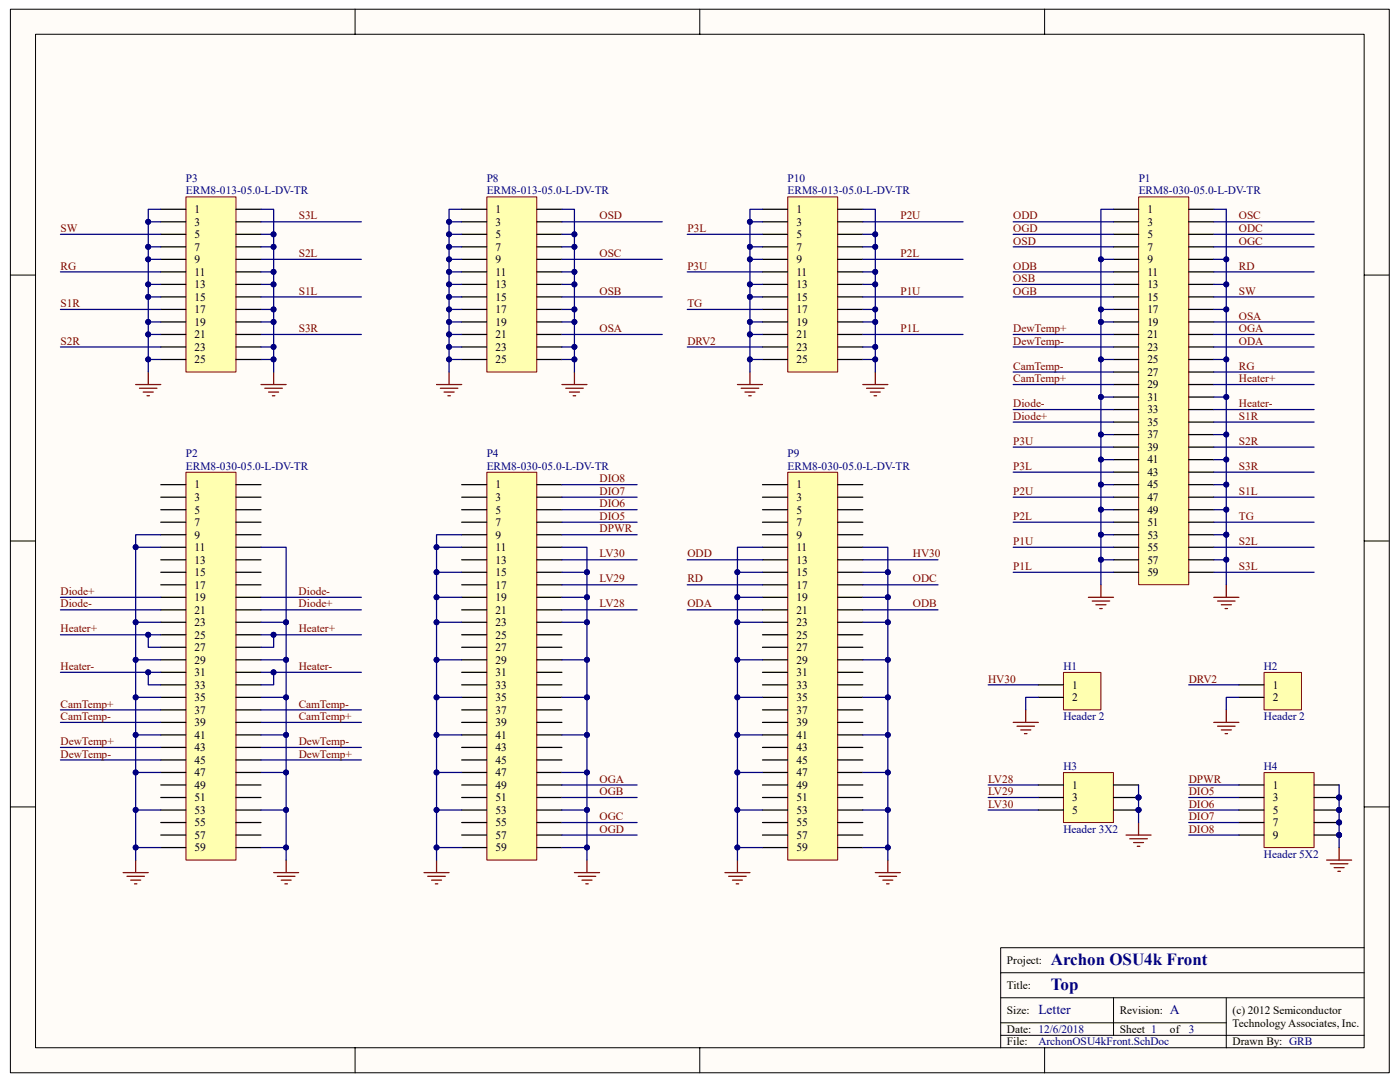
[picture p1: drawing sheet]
<svg xmlns="http://www.w3.org/2000/svg" width="279mm" height="216mm" viewBox="0 0 279 216" stroke-linecap="round" stroke-linejoin="round" font-family="sans-serif">
<path d="M2.1 1.9h275.2v212.2h-275.2z" fill="#fffcf8"/>
<path d="M2.1 1.8h275.2v212.3h-275.2z" fill="none" stroke="#000" stroke-width=".2"/>
<path d="M7.1 6.9h265.1v202.2h-265.1z" fill="#fffcf8"/>
<g fill="none" stroke="#000" stroke-width=".2">
<path d="M7.1 6.8h265.1v202.3h-265.1zM70.9 1.8v5M139.7 1.8v5M208.5 1.8v5M2.1 54.9h5M272.3 54.9h5M2.1 107.9h5M272.3 107.9h5M2.1 161h5M272.3 161h5M199.7 199.1h72.6M222.2 199.1v7.5"/>
<path d="M244.7 199.1v10M272.3 194.1h-72.6v15M272.3 189.1h-72.6v5M70.9 209.1v5M139.7 209.1v5M199.7 204.1h45M199.7 206.6h72.6M208.5 209.1v5"/>
</g>
<path d="M97.2 94.3h9.9v77.3h-9.9z" fill="#ffffb0"/>
<path d="M97.2 94.2h9.9v77.4h-9.9z" fill="none" stroke="#800000" stroke-width=".2"/>
<g fill="none" stroke="#000" stroke-width=".25">
<path d="M92.1 96.7h5M92.1 99.2h5M107.1 96.7h5M107.1 99.2h5M92.1 101.7h5M92.1 104.2h5M92.1 106.7h5M92.1 109.2h5M92.1 111.7h5M92.1 114.2h5M92.1 116.7h5M92.1 119.2h5"/>
<path d="M107.1 101.7h5M107.1 104.2h5M107.1 106.7h5M107.1 109.2h5M107.1 111.7h5M107.1 114.2h5M107.1 116.7h5M107.1 119.2h5M92.1 121.7h5M92.1 124.2h5M92.1 126.7h5M92.1 129.2h5"/>
<path d="M92.1 131.7h5M92.1 134.2h5M92.1 136.7h5M92.1 139.1h5M107.1 121.7h5M107.1 124.2h5M107.1 126.7h5M107.1 129.2h5M107.1 131.7h5M107.1 134.2h5M107.1 136.7h5M107.1 139.1h5"/>
<path d="M92.1 141.6h5M92.1 144.1h5M92.1 146.6h5M92.1 149.1h5M92.1 151.6h5M92.1 154.1h5M92.1 156.6h5M92.1 159.1h5M107.1 141.6h5M107.1 144.1h5M107.1 146.6h5M107.1 149.1h5"/>
<path d="M107.1 151.6h5M107.1 154.1h5M107.1 156.6h5M107.1 159.1h5M92.1 161.6h5M92.1 164.1h5M92.1 166.6h5M92.1 169.1h5M107.1 161.6h5M107.1 164.1h5M107.1 166.6h5M107.1 169.1h5"/>
</g>
<path d="M37.1 39.3h10v34.9h-10z" fill="#ffffb0"/>
<path d="M37.1 39.3h10v34.9h-10z" fill="none" stroke="#800000" stroke-width=".2"/>
<g fill="none" stroke="#000" stroke-width=".25">
<path d="M32.1 41.8h5M32.1 44.3h5M32.1 46.8h5M32.1 49.3h5M32.1 51.8h5M32.1 54.3h5M32.1 56.7h5M32.1 59.2h5M47.1 41.8h5M47.1 44.3h5M47.1 46.8h5M47.1 49.3h5"/>
<path d="M47.1 51.8h5M47.1 54.3h5M47.1 56.7h5M47.1 59.2h5M32.1 61.7h5M32.1 64.2h5M32.1 66.7h5M32.1 69.2h5M32.1 71.7h5M47.1 61.7h5M47.1 64.2h5M47.1 66.7h5"/>
<path d="M47.1 69.2h5M47.1 71.7h5"/>
</g>
<path d="M97.2 39.3h9.9v34.9h-9.9z" fill="#ffffb0"/>
<path d="M97.2 39.3h9.9v34.9h-9.9z" fill="none" stroke="#800000" stroke-width=".2"/>
<g fill="none" stroke="#000" stroke-width=".25">
<path d="M92.1 41.8h5M92.1 44.3h5M92.1 46.8h5M92.1 49.3h5M92.1 51.8h5M92.1 54.3h5M92.1 56.7h5M92.1 59.2h5M107.1 41.8h5M107.1 44.3h5M107.1 46.8h5M107.1 49.3h5"/>
<path d="M107.1 51.8h5M107.1 54.3h5M107.1 56.7h5M107.1 59.2h5M92.1 61.7h5M92.1 64.2h5M92.1 66.7h5M92.1 69.2h5M92.1 71.7h5M107.1 61.7h5M107.1 64.2h5M107.1 66.7h5"/>
<path d="M107.1 69.2h5M107.1 71.7h5"/>
</g>
<path d="M157.2 94.3h10v77.3h-10z" fill="#ffffb0"/>
<path d="M157.2 94.2h10v77.4h-10z" fill="none" stroke="#800000" stroke-width=".2"/>
<g fill="none" stroke="#000" stroke-width=".25">
<path d="M152.2 96.7h5M152.2 99.2h5M167.2 96.7h5M167.2 99.2h5M152.2 101.7h5M152.2 104.2h5M152.2 106.7h5M152.2 109.2h5M152.2 111.7h5M152.2 114.2h5M152.2 116.7h5M152.2 119.2h5"/>
<path d="M167.2 101.7h5M167.2 104.2h5M167.2 106.7h5M167.2 109.2h5M167.2 111.7h5M167.2 114.2h5M167.2 116.7h5M167.2 119.2h5M152.2 121.7h5M152.2 124.2h5M152.2 126.7h5M152.2 129.2h5"/>
<path d="M152.2 131.7h5M152.2 134.2h5M152.2 136.7h5M152.2 139.1h5M167.2 121.7h5M167.2 124.2h5M167.2 126.7h5M167.2 129.2h5M167.2 131.7h5M167.2 134.2h5M167.2 136.7h5M167.2 139.1h5"/>
<path d="M152.2 141.6h5M152.2 144.1h5M152.2 146.6h5M152.2 149.1h5M152.2 151.6h5M152.2 154.1h5M152.2 156.6h5M152.2 159.1h5M167.2 141.6h5M167.2 144.1h5M167.2 146.6h5M167.2 149.1h5"/>
<path d="M167.2 151.6h5M167.2 154.1h5M167.2 156.6h5M167.2 159.1h5M152.2 161.6h5M152.2 164.1h5M152.2 166.6h5M152.2 169.1h5M167.2 161.6h5M167.2 164.1h5M167.2 166.6h5M167.2 169.1h5"/>
</g>
<path d="M157.2 39.3h10v34.9h-10z" fill="#ffffb0"/>
<path d="M157.2 39.3h10v34.9h-10z" fill="none" stroke="#800000" stroke-width=".2"/>
<g fill="none" stroke="#000" stroke-width=".25">
<path d="M152.2 41.8h5M152.2 44.3h5M152.2 46.8h5M152.2 49.3h5M152.2 51.8h5M152.2 54.3h5M152.2 56.7h5M152.2 59.2h5M167.2 41.8h5M167.2 44.3h5M167.2 46.8h5M167.2 49.3h5"/>
<path d="M167.2 51.8h5M167.2 54.3h5M167.2 56.7h5M167.2 59.2h5M152.2 61.7h5M152.2 64.2h5M152.2 66.7h5M152.2 69.2h5M152.2 71.7h5M167.2 61.7h5M167.2 64.2h5M167.2 66.7h5"/>
<path d="M167.2 69.2h5M167.2 71.7h5"/>
</g>
<g fill="none" stroke="#800000" stroke-width=".25">
<path d="M27.1 76.7h5M27.8 77.5h3.5M28.6 78.2h2M29.3 79h.5M29.6 74.2v2.5M52.1 76.7h5M52.9 77.5h3.4M53.6 78.2h2M54.4 79h.4M54.6 74.2v2.5M87.1 76.7h5M87.9 77.5h3.5"/>
<path d="M88.6 78.2h2M89.4 79h.5M89.6 74.2v2.5M112.1 76.7h5M112.9 77.5h3.5M113.6 78.2h2.1M114.4 79h.5M114.6 74.2v2.5M147.2 76.7h5M147.9 77.5h3.5M148.7 78.2h2M149.4 79h.5"/>
<path d="M149.7 74.2v2.5M172.2 76.7h5M172.9 77.5h3.5M173.7 78.2h2M174.4 79h.5M174.7 74.2v2.5M84.6 174.1h5M85.4 174.9h3.5M86.1 175.6h2M86.9 176.4h.5M87.1 171.6v2.5M114.6 174.1h5.1"/>
<path d="M115.4 174.9h3.5M116.1 175.6h2.1M116.9 176.4h.5M117.1 171.6v2.5M144.7 174.1h5M145.4 174.9h3.5M146.2 175.6h2M146.9 176.4h.5M147.2 171.6v2.5M174.7 174.1h5M175.4 174.9h3.5M176.2 175.6h2"/>
<path d="M176.9 176.4h.5M177.2 171.6v2.5"/>
</g>
<path d="M37.1 94.3h10v77.3h-10z" fill="#ffffb0"/>
<path d="M37.1 94.2h10v77.4h-10z" fill="none" stroke="#800000" stroke-width=".2"/>
<g fill="none" stroke="#000" stroke-width=".25">
<path d="M32.1 96.7h5M32.1 99.2h5M47.1 96.7h5M47.1 99.2h5M32.1 101.7h5M32.1 104.2h5M32.1 106.7h5M32.1 109.2h5M32.1 111.7h5M32.1 114.2h5M32.1 116.7h5M32.1 119.2h5"/>
<path d="M47.1 101.7h5M47.1 104.2h5M47.1 106.7h5M47.1 109.2h5M47.1 111.7h5M47.1 114.2h5M47.1 116.7h5M47.1 119.2h5M32.1 121.7h5M32.1 124.2h5M32.1 126.7h5M32.1 129.2h5"/>
<path d="M32.1 131.7h5M32.1 134.2h5M32.1 136.7h5M32.1 139.1h5M47.1 121.7h5M47.1 124.2h5M47.1 126.7h5M47.1 129.2h5M47.1 131.7h5M47.1 134.2h5M47.1 136.7h5M47.1 139.1h5"/>
<path d="M32.1 141.6h5M32.1 144.1h5M32.1 146.6h5M32.1 149.1h5M32.1 151.6h5M32.1 154.1h5M32.1 156.6h5M32.1 159.1h5M47.1 141.6h5M47.1 144.1h5M47.1 146.6h5M47.1 149.1h5"/>
<path d="M47.1 151.6h5M47.1 154.1h5M47.1 156.6h5M47.1 159.1h5M32.1 161.6h5M32.1 164.1h5M32.1 166.6h5M32.1 169.1h5M47.1 161.6h5M47.1 164.1h5M47.1 166.6h5M47.1 169.1h5"/>
</g>
<path d="M24.6 174.1h5M25.3 174.9h3.5M26.1 175.6h2M26.8 176.4h.5M27.1 171.6v2.5M54.6 174.1h5M55.4 174.9h3.5M56.1 175.6h2M56.9 176.4h.5M57.1 171.6v2.5" fill="none" stroke="#800000" stroke-width=".25"/>
<path d="M227.3 39.3h9.9v77.4h-9.9z" fill="#ffffb0"/>
<path d="M227.2 39.3h10v77.4h-10z" fill="none" stroke="#800000" stroke-width=".2"/>
<g fill="none" stroke="#000" stroke-width=".25">
<path d="M222.2 41.8h5M222.2 44.3h5M222.2 46.8h5M222.2 49.3h5M222.2 51.8h5M222.2 54.3h5M222.2 56.7h5M222.2 59.2h5M237.2 41.8h5M237.2 44.3h5M237.2 46.8h5M237.2 49.3h5"/>
<path d="M237.2 51.8h5M237.2 54.3h5M237.2 56.7h5M237.2 59.2h5M222.2 61.7h5M222.2 64.2h5M222.2 66.7h5M222.2 69.2h5M222.2 71.7h5M222.2 74.2h5M222.2 76.7h5M222.2 79.2h5"/>
<path d="M237.2 61.7h5M237.2 64.2h5M237.2 66.7h5M237.2 69.2h5M237.2 71.7h5M237.2 74.2h5M237.2 76.7h5M237.2 79.2h5M222.2 81.7h5M222.2 84.2h5M222.2 86.7h5M222.2 89.2h5"/>
<path d="M222.2 91.7h5M222.2 94.2h5M222.2 96.7h5M222.2 99.2h5M237.2 81.7h5M237.2 84.2h5M237.2 86.7h5M237.2 89.2h5M237.2 91.7h5M237.2 94.2h5M237.2 96.7h5M237.2 99.2h5"/>
<path d="M222.2 101.7h5M222.2 104.2h5M222.2 106.7h5M222.2 109.2h5M222.2 111.7h5M222.2 114.2h5M237.2 101.7h5M237.2 104.2h5M237.2 106.7h5M237.2 109.2h5M237.2 111.7h5M237.2 114.2h5"/>
</g>
<g fill="none" stroke="#000080" stroke-width=".25">
<path d="M12.1 46.8h20M12.1 54.3h20M29.6 49.3h2.5M29.6 44.3h2.5M29.6 51.8h2.5M29.6 56.7h2.5M29.6 59.2h2.5M32.1 41.8h-2.5v32.4M52.1 44.3h20M52.1 51.8h20M52.1 59.2h20M52.1 41.8h2.5v32.4"/>
<path d="M52.1 54.3h2.5M52.1 56.7h2.5M52.1 46.8h2.5M52.1 49.3h2.5M89.6 46.8h2.5M89.6 49.3h2.5M89.6 44.3h2.5M89.6 51.8h2.5M89.6 54.3h2.5M89.6 56.7h2.5M89.6 59.2h2.5M92.1 41.8h-2.5v32.4"/>
<path d="M112.1 41.8h2.5v32.4M112.1 49.3h2.5M112.1 56.7h2.5M112.1 44.3h20.1M112.1 51.8h20.1M112.1 59.2h20.1M112.1 46.8h2.5M112.1 54.3h2.5M137.2 46.8h15M137.2 54.3h15M149.7 49.3h2.5M149.7 44.3h2.5"/>
<path d="M149.7 51.8h2.5M149.7 56.7h2.5M149.7 59.2h2.5M152.2 41.8h-2.5v32.4M172.2 44.3h20M172.2 51.8h20M172.2 59.2h20M172.2 41.8h2.5v32.4M172.2 54.3h2.5M172.2 56.7h2.5M172.2 46.8h2.5M172.2 49.3h2.5"/>
<path d="M12.1 61.7h20M12.1 69.2h20M29.6 64.2h2.5M29.6 71.7h2.5M29.6 66.7h2.5M52.1 66.7h20M52.1 61.7h2.5M52.1 69.2h2.5M52.1 64.2h2.5M52.1 71.7h2.5M89.6 64.2h2.5M89.6 71.7h2.5"/>
<path d="M89.6 61.7h2.5M89.6 69.2h2.5M89.6 66.7h2.5M112.1 64.2h2.5M112.1 71.7h2.5M112.1 66.7h20.1M112.1 61.7h2.5M112.1 69.2h2.5M137.2 61.7h15M137.2 69.2h15M149.7 64.2h2.5M149.7 71.7h2.5"/>
<path d="M149.7 66.7h2.5M172.2 66.7h20M172.2 61.7h2.5M172.2 69.2h2.5M172.2 64.2h2.5M172.2 71.7h2.5M12.1 119.2h20M27.1 109.2h5M32.1 106.7h-5v64.9M52.1 119.2h20M52.1 109.2h5v15M87.1 109.2h5"/>
<path d="M87.1 114.2h5M87.1 119.2h5M92.1 106.7h-5v64.9M112.1 114.2h5M112.1 119.2h5M112.1 111.7h15M112.1 116.7h15M112.1 109.2h5v62.4M137.2 111.7h15M137.2 116.7h15M147.2 114.2h5M147.2 119.2h5"/>
<path d="M152.2 109.2h-5v62.4M172.2 114.2h5M172.2 119.2h5M172.2 111.7h15M172.2 116.7h15M172.2 109.2h5v62.4M12.1 134.2h17.5v2.5h2.5M12.1 121.7h20M12.1 126.7h17.5v2.5h2.5M27.1 124.2h5M27.1 131.7h5M27.1 139.1h5"/>
<path d="M29.6 134.2h2.5M29.6 126.7h2.5M52.1 121.7h20M52.1 139.1h5v15h-5M52.1 124.2h5v7.5h-5M52.1 126.7h2.5v2.5h-2.5M52.1 134.2h2.5v2.5h-2.5M54.6 134.2h17.5M54.6 126.7h17.5M57.1 131.7v7.4M87.1 124.2h5M87.1 131.7h5"/>
<path d="M87.1 139.1h5M112.1 124.2h5M112.1 131.7h5M112.1 139.1h5M137.2 121.7h15M147.2 124.2h5M147.2 131.7h5M147.2 139.1h5M172.2 124.2h5M172.2 131.7h5M172.2 139.1h5M172.2 121.7h15"/>
<path d="M12.1 151.6h20M12.1 149.1h20M12.1 144.1h20M12.1 141.6h20M27.1 146.6h5M27.1 154.1h5M52.1 151.6h20M52.1 149.1h20M52.1 144.1h20M52.1 141.6h20M52.1 146.6h5M57.1 154.1v7.5"/>
<path d="M87.1 146.6h5M87.1 154.1h5M112.1 146.6h5M112.1 154.1h5M112.1 159.1h15M112.1 156.6h15M147.2 146.6h5M147.2 154.1h5M172.2 146.6h5M172.2 154.1h5M27.1 169.1h5M27.1 161.6h5"/>
<path d="M52.1 161.6h5v10M52.1 169.1h5M87.1 161.6h5M87.1 169.1h5M112.1 161.6h5M112.1 166.6h15M112.1 164.1h15M112.1 169.1h5M147.2 169.1h5M147.2 161.6h5M172.2 161.6h5M172.2 169.1h5"/>
</g>
<g fill="#000080" stroke="#000080" stroke-width=".2">
<circle cx="54.6" cy="71.7" r=".49"/>
<circle cx="54.6" cy="69.2" r=".49"/>
<circle cx="54.6" cy="64.2" r=".49"/>
<circle cx="54.6" cy="61.7" r=".49"/>
<circle cx="54.6" cy="56.7" r=".49"/>
<circle cx="54.6" cy="54.2" r=".49"/>
<circle cx="54.6" cy="49.3" r=".49"/>
<circle cx="54.6" cy="46.8" r=".49"/>
<circle cx="29.6" cy="71.7" r=".49"/>
<circle cx="29.6" cy="66.7" r=".49"/>
<circle cx="29.6" cy="64.2" r=".49"/>
<circle cx="29.6" cy="59.2" r=".49"/>
<circle cx="29.6" cy="56.7" r=".49"/>
<circle cx="29.6" cy="51.8" r=".49"/>
<circle cx="29.6" cy="49.3" r=".49"/>
<circle cx="29.6" cy="44.3" r=".49"/>
<circle cx="174.7" cy="71.7" r=".48"/>
<circle cx="174.7" cy="69.2" r=".48"/>
<circle cx="174.7" cy="64.2" r=".48"/>
<circle cx="174.7" cy="61.7" r=".48"/>
<circle cx="174.7" cy="56.7" r=".48"/>
<circle cx="174.7" cy="54.2" r=".48"/>
<circle cx="174.7" cy="49.3" r=".48"/>
<circle cx="174.7" cy="46.8" r=".48"/>
<circle cx="149.7" cy="71.7" r=".48"/>
<circle cx="149.6" cy="66.7" r=".49"/>
<circle cx="149.7" cy="64.2" r=".48"/>
<circle cx="149.7" cy="59.2" r=".48"/>
<circle cx="149.7" cy="56.7" r=".48"/>
<circle cx="149.7" cy="51.8" r=".48"/>
<circle cx="149.7" cy="49.3" r=".48"/>
<circle cx="149.7" cy="44.3" r=".48"/>
<circle cx="114.6" cy="71.7" r=".49"/>
<circle cx="114.6" cy="69.2" r=".49"/>
<circle cx="114.6" cy="64.2" r=".49"/>
<circle cx="114.6" cy="61.7" r=".49"/>
<circle cx="114.6" cy="56.7" r=".49"/>
<circle cx="114.6" cy="54.2" r=".49"/>
<circle cx="114.6" cy="49.3" r=".49"/>
<circle cx="114.6" cy="46.8" r=".49"/>
<circle cx="89.6" cy="71.7" r=".49"/>
<circle cx="89.6" cy="69.2" r=".49"/>
<circle cx="89.6" cy="66.7" r=".49"/>
<circle cx="89.6" cy="64.2" r=".49"/>
<circle cx="89.6" cy="61.7" r=".49"/>
<circle cx="89.6" cy="59.2" r=".49"/>
<circle cx="89.6" cy="56.7" r=".49"/>
<circle cx="89.6" cy="54.2" r=".49"/>
<circle cx="89.6" cy="51.8" r=".49"/>
<circle cx="89.6" cy="49.3" r=".49"/>
<circle cx="89.6" cy="46.8" r=".49"/>
<circle cx="89.6" cy="44.3" r=".49"/>
<circle cx="117.1" cy="161.6" r=".49"/>
<circle cx="117.1" cy="114.2" r=".49"/>
<circle cx="117.1" cy="119.2" r=".49"/>
<circle cx="117.1" cy="124.2" r=".49"/>
<circle cx="117.1" cy="131.7" r=".49"/>
<circle cx="117.1" cy="139.1" r=".49"/>
<circle cx="117.1" cy="146.6" r=".49"/>
<circle cx="117.1" cy="154.1" r=".49"/>
<circle cx="87.1" cy="161.6" r=".49"/>
<circle cx="87.1" cy="114.2" r=".49"/>
<circle cx="87.1" cy="119.2" r=".49"/>
<circle cx="87.1" cy="124.2" r=".49"/>
<circle cx="87.1" cy="131.7" r=".49"/>
<circle cx="87.1" cy="139.1" r=".49"/>
<circle cx="87.1" cy="146.6" r=".49"/>
<circle cx="87.1" cy="154.1" r=".49"/>
<circle cx="117.1" cy="169.1" r=".49"/>
<circle cx="87.1" cy="169.1" r=".49"/>
<circle cx="87.1" cy="109.2" r=".49"/>
<circle cx="177.2" cy="161.6" r=".49"/>
<circle cx="177.2" cy="114.2" r=".49"/>
<circle cx="177.2" cy="119.2" r=".49"/>
<circle cx="177.2" cy="124.2" r=".49"/>
<circle cx="177.2" cy="131.7" r=".49"/>
<circle cx="177.2" cy="139.1" r=".49"/>
<circle cx="177.2" cy="146.6" r=".49"/>
<circle cx="177.2" cy="154.1" r=".49"/>
<circle cx="147.2" cy="161.6" r=".48"/>
<circle cx="147.2" cy="114.2" r=".49"/>
<circle cx="147.2" cy="119.2" r=".49"/>
<circle cx="147.2" cy="124.2" r=".49"/>
<circle cx="147.2" cy="131.7" r=".49"/>
<circle cx="147.2" cy="139.1" r=".48"/>
<circle cx="147.2" cy="146.6" r=".48"/>
<circle cx="147.2" cy="154.1" r=".48"/>
<circle cx="147.2" cy="169.1" r=".48"/>
<circle cx="177.2" cy="169.1" r=".49"/>
<circle cx="57.1" cy="161.6" r=".49"/>
<circle cx="57.1" cy="169.1" r=".49"/>
<circle cx="57.1" cy="154.1" r=".49"/>
<circle cx="57.1" cy="146.6" r=".49"/>
<circle cx="57.1" cy="139.1" r=".49"/>
<circle cx="27.1" cy="161.6" r=".49"/>
<circle cx="27.1" cy="154.1" r=".49"/>
<circle cx="27.1" cy="169.1" r=".49"/>
<circle cx="27.1" cy="109.2" r=".49"/>
<circle cx="27.1" cy="124.2" r=".49"/>
<circle cx="27.1" cy="131.7" r=".49"/>
<circle cx="27.1" cy="139.1" r=".49"/>
<circle cx="27.1" cy="146.6" r=".49"/>
<circle cx="57.1" cy="124.2" r=".49"/>
<circle cx="57.1" cy="131.7" r=".49"/>
<circle cx="29.6" cy="126.7" r=".49"/>
<circle cx="54.6" cy="126.7" r=".49"/>
<circle cx="29.6" cy="134.2" r=".49"/>
<circle cx="54.6" cy="134.2" r=".49"/>
</g>
<path d="M252.3 134.2h7.4v7.4h-7.4z" fill="#ffffb0"/>
<path d="M252.3 134.2h7.4v7.4h-7.4z" fill="none" stroke="#800000" stroke-width=".2"/>
<path d="M247.2 136.7h5M247.2 139.1h5" fill="none" stroke="#000" stroke-width=".25"/>
<path d="M252.3 154.2h10v14.9h-10z" fill="#ffffb0"/>
<path d="M252.3 154.2h10v14.9h-10z" fill="none" stroke="#800000" stroke-width=".2"/>
<path d="M247.2 156.6h5M247.2 159.1h5M262.3 156.6h5M262.3 159.1h5M247.2 161.6h5M247.2 164.1h5M247.2 166.6h5M262.3 161.6h5M262.3 164.1h5M262.3 166.6h5" fill="none" stroke="#000" stroke-width=".25"/>
<g fill="#000080" stroke="#000080" stroke-width=".2">
<circle cx="267.2" cy="159.1" r=".49"/>
<circle cx="267.2" cy="161.6" r=".49"/>
<circle cx="267.2" cy="164.1" r=".49"/>
<circle cx="267.2" cy="166.6" r=".49"/>
</g>
<path d="M212.3 134.2h7.4v7.4h-7.4z" fill="#ffffb0"/>
<path d="M212.2 134.2h7.5v7.4h-7.5z" fill="none" stroke="#800000" stroke-width=".2"/>
<path d="M207.2 136.7h5M207.2 139.1h5" fill="none" stroke="#000" stroke-width=".25"/>
<path d="M202.2 144.1h5M203 144.9h3.5M203.7 145.6h2M204.4 146.4h.6M204.7 141.6v2.5M242.2 144.1h5M243 144.9h3.5M243.7 145.6h2M244.5 146.4h.5M244.7 141.6v2.5" fill="none" stroke="#800000" stroke-width=".25"/>
<path d="M207.2 139.1h-2.5v2.5M247.2 139.1h-2.5v2.5" fill="none" stroke="#000080" stroke-width=".25"/>
<path d="M212.3 154.2h9.9v9.9h-9.9z" fill="#ffffb0"/>
<path d="M212.2 154.2h10v9.9h-10z" fill="none" stroke="#800000" stroke-width=".2"/>
<path d="M207.2 156.6h5M207.2 159.1h5M222.2 156.6h5M222.2 159.1h5M207.2 161.6h5M222.2 161.6h5" fill="none" stroke="#000" stroke-width=".25"/>
<g fill="#000080" stroke="#000080" stroke-width=".2">
<circle cx="227.2" cy="159.1" r=".49"/>
<circle cx="227.2" cy="161.6" r=".49"/>
<circle cx="267.2" cy="166.6" r=".49"/>
<circle cx="267.2" cy="164.1" r=".49"/>
<circle cx="267.2" cy="161.6" r=".49"/>
<circle cx="267.2" cy="159.1" r=".49"/>
<circle cx="244.7" cy="86.7" r=".49"/>
<circle cx="244.7" cy="71.7" r=".49"/>
<circle cx="244.7" cy="79.2" r=".49"/>
<circle cx="244.7" cy="51.8" r=".49"/>
<circle cx="244.7" cy="56.7" r=".49"/>
<circle cx="219.7" cy="86.7" r=".49"/>
<circle cx="244.7" cy="106.7" r=".49"/>
<circle cx="244.7" cy="111.7" r=".49"/>
<circle cx="219.7" cy="96.7" r=".49"/>
<circle cx="219.7" cy="101.7" r=".49"/>
<circle cx="244.7" cy="96.7" r=".49"/>
<circle cx="244.7" cy="61.7" r=".49"/>
<circle cx="219.7" cy="51.8" r=".49"/>
<circle cx="244.7" cy="101.7" r=".49"/>
<circle cx="244.7" cy="91.7" r=".49"/>
<circle cx="219.7" cy="106.7" r=".49"/>
<circle cx="219.7" cy="91.7" r=".49"/>
<circle cx="219.7" cy="71.7" r=".49"/>
<circle cx="219.7" cy="79.2" r=".49"/>
<circle cx="219.7" cy="61.7" r=".49"/>
<circle cx="219.7" cy="64.2" r=".49"/>
<circle cx="219.7" cy="111.7" r=".49"/>
</g>
<g fill="none" stroke="#800000" stroke-width=".25">
<path d="M217.2 119.2h5M218 119.9h3.5M219.7 116.7v2.5M242.2 119.2h5M243 119.9h3.5M244.7 116.7v2.5M218.7 120.7h2M219.5 121.4h.5M243.7 120.7h2M244.5 121.4h.5M224.7 166.6h5M225.5 167.4h3.5"/>
<path d="M226.2 168.1h2M227 168.9h.5M227.2 164.1v2.5M264.8 171.6h4.9M265.5 172.4h3.5M266.3 173.1h1.9M267 173.9h.5M267.3 169.1v2.5"/>
</g>
<g fill="none" stroke="#000080" stroke-width=".25">
<path d="M202.2 59.2h20M202.2 54.3h20M202.2 49.3h20M202.2 44.3h20M202.2 46.8h20M202.2 56.7h20M219.7 51.8h2.5M222.2 41.8h-2.5v24.3v45.6h2.5M242.2 41.8h2.5v64.9M242.2 51.8h2.5M242.2 59.2h20.1M242.2 54.3h20.1"/>
<path d="M242.2 49.3h20.1M242.2 44.3h20.1M242.2 46.8h20.1M242.2 56.7h2.5M202.2 69.2h20M202.2 66.7h20M202.2 76.7h20M202.2 74.2h20M219.7 71.7h2.5M219.7 64.2h2.5M219.7 79.2h2.5M219.7 61.7h2.5"/>
<path d="M242.2 69.2h20.1M242.2 66.7h20.1M242.2 64.2h20.1M242.2 76.7h20.1M242.2 74.2h20.1M242.2 71.7h2.5M242.2 79.2h2.5M242.2 61.7h2.5M112.1 99.2h15M112.1 96.7h15M202.2 89.2h20M202.2 84.2h20"/>
<path d="M202.2 81.7h20M202.2 99.2h20M202.2 94.2h20M219.7 96.7h2.5M219.7 91.7h2.5M219.7 86.7h2.5M242.2 94.2h20.1M242.2 91.7h2.5M242.2 99.2h20.1M242.2 89.2h20.1M242.2 84.2h20.1M242.2 81.7h20.1"/>
<path d="M242.2 96.7h2.5M242.2 86.7h2.5M112.1 106.7h15M112.1 104.2h15M112.1 101.7h15M202.2 114.2h20M202.2 104.2h20M202.2 109.2h20M219.7 101.7h2.5M219.7 111.7v5M219.7 106.7h2.5M242.2 106.7h2.5"/>
<path d="M242.2 114.2h20.1M242.2 101.7h2.5M242.2 104.2h20.1M242.2 109.2h20.1M244.7 111.7v5M244.7 106.7v5h-2.5M112.1 121.7h15M197.2 136.7h10M237.2 136.7h10M197.2 156.6h10M197.2 159.1h10M227.2 156.6v7.5"/>
<path d="M237.2 156.6h10M237.2 159.1h10M267.3 156.6v12.5M197.2 161.6h10M237.2 161.6h10M237.2 164.1h10M237.2 166.6h10"/>
</g>
<g font-size="3.4" fill="#000080">
<text x="209.7" y="197.6">Top</text>
<text x="209.7" y="192.6">Archon OSU4k Front</text>
</g>
<g font-size="2.7" fill="#000080">
<text x="207.2" y="202.2">Letter</text>
<text x="233.5" y="202.2">A</text>
</g>
<g font-size="2.3" fill="#000080">
<text x="37.1" y="36.3">P3</text>
<text x="37.1" y="38.8">ERM8-013-05.0-L-DV-TR</text>
<text x="97.1" y="36.3">P8</text>
<text x="97.1" y="38.8">ERM8-013-05.0-L-DV-TR</text>
<text x="157.2" y="36.3">P10</text>
<text x="157.2" y="38.8">ERM8-013-05.0-L-DV-TR</text>
<text x="227.2" y="36.3">P1</text>
<text x="227.2" y="38.8">ERM8-030-05.0-L-DV-TR</text>
<text x="37.1" y="91.2">P2</text>
<text x="37.1" y="93.7">ERM8-030-05.0-L-DV-TR</text>
<text x="97.1" y="91.2">P4</text>
<text x="97.1" y="93.7">ERM8-030-05.0-L-DV-TR</text>
<text x="157.2" y="91.2">P9</text>
<text x="157.2" y="93.7">ERM8-030-05.0-L-DV-TR</text>
<text x="212.2" y="133.7">H1</text>
<text x="252.2" y="133.7">H2</text>
<text x="212.2" y="143.7">Header 2</text>
<text x="252.2" y="143.7">Header 2</text>
<text x="212.2" y="153.7">H3</text>
<text x="252.2" y="153.7">H4</text>
<text x="212.2" y="166.1">Header 3X2</text>
<text x="252.2" y="171.1">Header 5X2</text>
<text x="207.2" y="208.6">ArchonOSU4kFront.SchDoc</text>
<text x="237.2" y="206.1">3</text>
</g>
<g font-size="2.3" fill="#800000">
<text x="12.1" y="46.3">SW</text>
<text x="59.6" y="43.8">S3L</text>
<text x="119.7" y="43.8">OSD</text>
<text x="137.2" y="46.3">P3L</text>
<text x="179.7" y="43.8">P2U</text>
<text x="202.2" y="46.3">OGD</text>
<text x="202.2" y="43.8">ODD</text>
<text x="247.2" y="43.8">OSC</text>
<text x="247.2" y="46.3">ODC</text>
<text x="12.1" y="53.8">RG</text>
<text x="59.6" y="51.3">S2L</text>
<text x="119.7" y="51.3">OSC</text>
<text x="137.2" y="53.8">P3U</text>
<text x="179.7" y="51.3">P2L</text>
<text x="202.2" y="48.8">OSD</text>
<text x="202.2" y="53.8">ODB</text>
<text x="247.2" y="48.8">OGC</text>
<text x="247.2" y="53.8">RD</text>
<text x="59.6" y="58.8">S1L</text>
<text x="119.7" y="58.8">OSB</text>
<text x="179.7" y="58.8">P1U</text>
<text x="202.2" y="58.8">OGB</text>
<text x="202.2" y="56.3">OSB</text>
<text x="247.2" y="58.8">SW</text>
<text x="12.1" y="61.3">S1R</text>
<text x="137.2" y="61.3">TG</text>
<text x="247.2" y="63.8">OSA</text>
<text x="12.1" y="68.7">S2R</text>
<text x="59.6" y="66.3">S3R</text>
<text x="119.7" y="66.3">OSA</text>
<text x="137.2" y="68.7">DRV2</text>
<text x="179.7" y="66.3">P1L</text>
<text x="202.2" y="66.3">DewTemp+</text>
<text x="202.2" y="68.7">DewTemp-</text>
<text x="247.2" y="66.3">OGA</text>
<text x="247.2" y="68.7">ODA</text>
<text x="202.2" y="76.2">CamTemp+</text>
<text x="202.2" y="73.7">CamTemp-</text>
<text x="247.2" y="76.2">Heater+</text>
<text x="247.2" y="73.7">RG</text>
<text x="202.2" y="81.2">Diode-</text>
<text x="202.2" y="83.7">Diode+</text>
<text x="247.2" y="83.7">S1R</text>
<text x="247.2" y="81.2">Heater-</text>
<text x="202.2" y="88.7">P3U</text>
<text x="247.2" y="88.7">S2R</text>
<text x="202.2" y="93.7">P3L</text>
<text x="247.2" y="93.7">S3R</text>
<text x="119.7" y="101.2">DIO6</text>
<text x="119.7" y="98.7">DIO7</text>
<text x="119.7" y="96.2">DIO8</text>
<text x="202.2" y="98.7">P2U</text>
<text x="247.2" y="98.7">S1L</text>
<text x="119.7" y="106.2">DPWR</text>
<text x="119.7" y="103.7">DIO5</text>
<text x="202.2" y="103.7">P2L</text>
<text x="247.2" y="103.7">TG</text>
<text x="119.7" y="111.2">LV30</text>
<text x="137.2" y="111.2">ODD</text>
<text x="182.2" y="111.2">HV30</text>
<text x="202.2" y="113.7">P1L</text>
<text x="202.2" y="108.7">P1U</text>
<text x="247.2" y="113.7">S3L</text>
<text x="247.2" y="108.7">S2L</text>
<text x="12.1" y="118.7">Diode+</text>
<text x="59.6" y="118.7">Diode-</text>
<text x="119.7" y="116.2">LV29</text>
<text x="137.2" y="116.2">RD</text>
<text x="182.2" y="116.2">ODC</text>
<text x="12.1" y="121.2">Diode-</text>
<text x="59.6" y="121.2">Diode+</text>
<text x="119.7" y="121.2">LV28</text>
<text x="137.2" y="121.2">ODA</text>
<text x="182.2" y="121.2">ODB</text>
<text x="12.1" y="126.2">Heater+</text>
<text x="59.6" y="126.2">Heater+</text>
<text x="12.1" y="133.7">Heater-</text>
<text x="59.6" y="133.7">Heater-</text>
<text x="197.2" y="136.2">HV30</text>
<text x="237.2" y="136.2">DRV2</text>
<text x="12.1" y="141.2">CamTemp+</text>
<text x="12.1" y="143.7">CamTemp-</text>
<text x="59.6" y="141.2">CamTemp-</text>
<text x="59.6" y="143.7">CamTemp+</text>
<text x="12.1" y="148.7">DewTemp+</text>
<text x="59.6" y="148.7">DewTemp-</text>
<text x="12.1" y="151.2">DewTemp-</text>
<text x="59.6" y="151.2">DewTemp+</text>
<text x="119.7" y="156.2">OGA</text>
<text x="119.7" y="158.7">OGB</text>
<text x="197.2" y="156.2">LV28</text>
<text x="197.2" y="158.7">LV29</text>
<text x="197.2" y="161.2">LV30</text>
<text x="237.2" y="156.2">DPWR</text>
<text x="237.2" y="158.7">DIO5</text>
<text x="237.2" y="161.2">DIO6</text>
<text x="119.7" y="166.1">OGD</text>
<text x="119.7" y="163.6">OGC</text>
<text x="237.2" y="163.6">DIO7</text>
<text x="237.2" y="166.1">DIO8</text>
</g>
<g font-size="2.3">
<text x="38.8" y="42.5">1</text>
<text x="38.8" y="45">3</text>
<text x="38.8" y="47.5">5</text>
<text x="98.9" y="42.5">1</text>
<text x="98.9" y="45">3</text>
<text x="98.9" y="47.5">5</text>
<text x="158.9" y="42.5">1</text>
<text x="158.9" y="45">3</text>
<text x="158.9" y="47.5">5</text>
<text x="229" y="42.5">1</text>
<text x="229" y="45">3</text>
<text x="229" y="47.5">5</text>
<text x="38.8" y="50">7</text>
<text x="38.8" y="52.5">9</text>
<text x="98.9" y="50">7</text>
<text x="98.9" y="52.5">9</text>
<text x="158.9" y="50">7</text>
<text x="158.9" y="52.5">9</text>
<text x="229" y="50">7</text>
<text x="229" y="52.5">9</text>
<text x="38.8" y="55">11</text>
<text x="38.8" y="57.5">13</text>
<text x="98.9" y="55">11</text>
<text x="98.9" y="57.5">13</text>
<text x="158.9" y="55">11</text>
<text x="158.9" y="57.5">13</text>
<text x="229" y="55">11</text>
<text x="229" y="57.5">13</text>
<text x="38.8" y="60">15</text>
<text x="38.8" y="62.5">17</text>
<text x="38.8" y="65">19</text>
<text x="98.9" y="60">15</text>
<text x="98.9" y="62.5">17</text>
<text x="98.9" y="65">19</text>
<text x="158.9" y="60">15</text>
<text x="158.9" y="62.5">17</text>
<text x="158.9" y="65">19</text>
<text x="229" y="60">15</text>
<text x="229" y="62.5">17</text>
<text x="229" y="65">19</text>
<text x="38.8" y="67.5">21</text>
<text x="38.8" y="70">23</text>
<text x="98.9" y="67.5">21</text>
<text x="98.9" y="70">23</text>
<text x="158.9" y="67.5">21</text>
<text x="158.9" y="70">23</text>
<text x="229" y="67.5">21</text>
<text x="229" y="70">23</text>
<text x="38.8" y="72.5">25</text>
<text x="98.9" y="72.5">25</text>
<text x="158.9" y="72.5">25</text>
<text x="229" y="72.5">25</text>
<text x="229" y="75">27</text>
<text x="229" y="77.5">29</text>
<text x="229" y="80">31</text>
<text x="229" y="82.5">33</text>
<text x="229" y="85">35</text>
<text x="229" y="87.5">37</text>
<text x="229" y="90">39</text>
<text x="229" y="92.5">41</text>
<text x="229" y="95">43</text>
<text x="38.8" y="97.5">1</text>
<text x="38.8" y="100">3</text>
<text x="98.9" y="97.5">1</text>
<text x="98.9" y="100">3</text>
<text x="158.9" y="97.5">1</text>
<text x="158.9" y="100">3</text>
<text x="229" y="97.5">45</text>
<text x="229" y="100">47</text>
<text x="38.8" y="102.5">5</text>
<text x="38.8" y="105">7</text>
<text x="38.8" y="107.5">9</text>
<text x="98.9" y="102.5">5</text>
<text x="98.9" y="105">7</text>
<text x="98.9" y="107.5">9</text>
<text x="158.9" y="102.5">5</text>
<text x="158.9" y="105">7</text>
<text x="158.9" y="107.5">9</text>
<text x="229" y="102.5">49</text>
<text x="229" y="105">51</text>
<text x="229" y="107.5">53</text>
<text x="38.8" y="110">11</text>
<text x="38.8" y="112.5">13</text>
<text x="98.9" y="110">11</text>
<text x="98.9" y="112.5">13</text>
<text x="158.9" y="110">11</text>
<text x="158.9" y="112.5">13</text>
<text x="229" y="110">55</text>
<text x="229" y="112.5">57</text>
<text x="38.8" y="115">15</text>
<text x="38.8" y="117.5">17</text>
<text x="38.8" y="120">19</text>
<text x="98.9" y="115">15</text>
<text x="98.9" y="117.5">17</text>
<text x="98.9" y="120">19</text>
<text x="158.9" y="115">15</text>
<text x="158.9" y="117.5">17</text>
<text x="158.9" y="120">19</text>
<text x="229" y="115">59</text>
<text x="38.8" y="122.4">21</text>
<text x="38.8" y="124.9">23</text>
<text x="98.9" y="122.4">21</text>
<text x="98.9" y="124.9">23</text>
<text x="158.9" y="122.4">21</text>
<text x="158.9" y="124.9">23</text>
<text x="38.8" y="127.4">25</text>
<text x="38.8" y="129.9">27</text>
<text x="98.9" y="127.4">25</text>
<text x="98.9" y="129.9">27</text>
<text x="158.9" y="127.4">25</text>
<text x="158.9" y="129.9">27</text>
<text x="38.8" y="132.4">29</text>
<text x="38.8" y="134.9">31</text>
<text x="38.8" y="137.4">33</text>
<text x="98.9" y="132.4">29</text>
<text x="98.9" y="134.9">31</text>
<text x="98.9" y="137.4">33</text>
<text x="158.9" y="132.4">29</text>
<text x="158.9" y="134.9">31</text>
<text x="158.9" y="137.4">33</text>
<text x="214" y="137.4">1</text>
<text x="254" y="137.4">1</text>
<text x="38.8" y="139.9">35</text>
<text x="38.8" y="142.4">37</text>
<text x="98.9" y="139.9">35</text>
<text x="98.9" y="142.4">37</text>
<text x="158.9" y="139.9">35</text>
<text x="158.9" y="142.4">37</text>
<text x="214" y="139.9">2</text>
<text x="254" y="139.9">2</text>
<text x="38.8" y="144.9">39</text>
<text x="38.8" y="147.4">41</text>
<text x="38.8" y="149.9">43</text>
<text x="98.9" y="144.9">39</text>
<text x="98.9" y="147.4">41</text>
<text x="98.9" y="149.9">43</text>
<text x="158.9" y="144.9">39</text>
<text x="158.9" y="147.4">41</text>
<text x="158.9" y="149.9">43</text>
<text x="38.8" y="152.4">45</text>
<text x="38.8" y="154.9">47</text>
<text x="98.9" y="152.4">45</text>
<text x="98.9" y="154.9">47</text>
<text x="158.9" y="152.4">45</text>
<text x="158.9" y="154.9">47</text>
<text x="38.8" y="157.4">49</text>
<text x="38.8" y="159.9">51</text>
<text x="98.9" y="157.4">49</text>
<text x="98.9" y="159.9">51</text>
<text x="158.9" y="157.4">49</text>
<text x="158.9" y="159.9">51</text>
<text x="214" y="157.4">1</text>
<text x="214" y="159.9">3</text>
<text x="254" y="157.4">1</text>
<text x="254" y="159.9">3</text>
<text x="38.8" y="162.4">53</text>
<text x="38.8" y="164.9">55</text>
<text x="38.8" y="167.4">57</text>
<text x="98.9" y="162.4">53</text>
<text x="98.9" y="164.9">55</text>
<text x="98.9" y="167.4">57</text>
<text x="158.9" y="162.4">53</text>
<text x="158.9" y="164.9">55</text>
<text x="158.9" y="167.4">57</text>
<text x="214" y="162.4">5</text>
<text x="254" y="162.4">5</text>
<text x="254" y="164.9">7</text>
<text x="254" y="167.4">9</text>
<text x="38.8" y="169.9">59</text>
<text x="98.9" y="169.9">59</text>
<text x="158.9" y="169.9">59</text>
<text x="201" y="197.4">Title:</text>
<text x="201" y="192.4">Project:</text>
<text x="201" y="202.4">Size:</text>
<text x="223.5" y="202.4">Revision:</text>
<text x="246" y="202.4">(c) 2012 Semiconductor</text>
<text x="201" y="206.1">Date: 12/6/2018</text>
<text x="201" y="208.6">File:</text>
<text x="223.5" y="206.1">Sheet 1</text>
<text x="233.5" y="206.1">of</text>
<text x="246" y="204.9">Technology Associates, Inc.</text>
<text x="246" y="208.6">Drawn By: GRB</text>
</g>
</svg>
